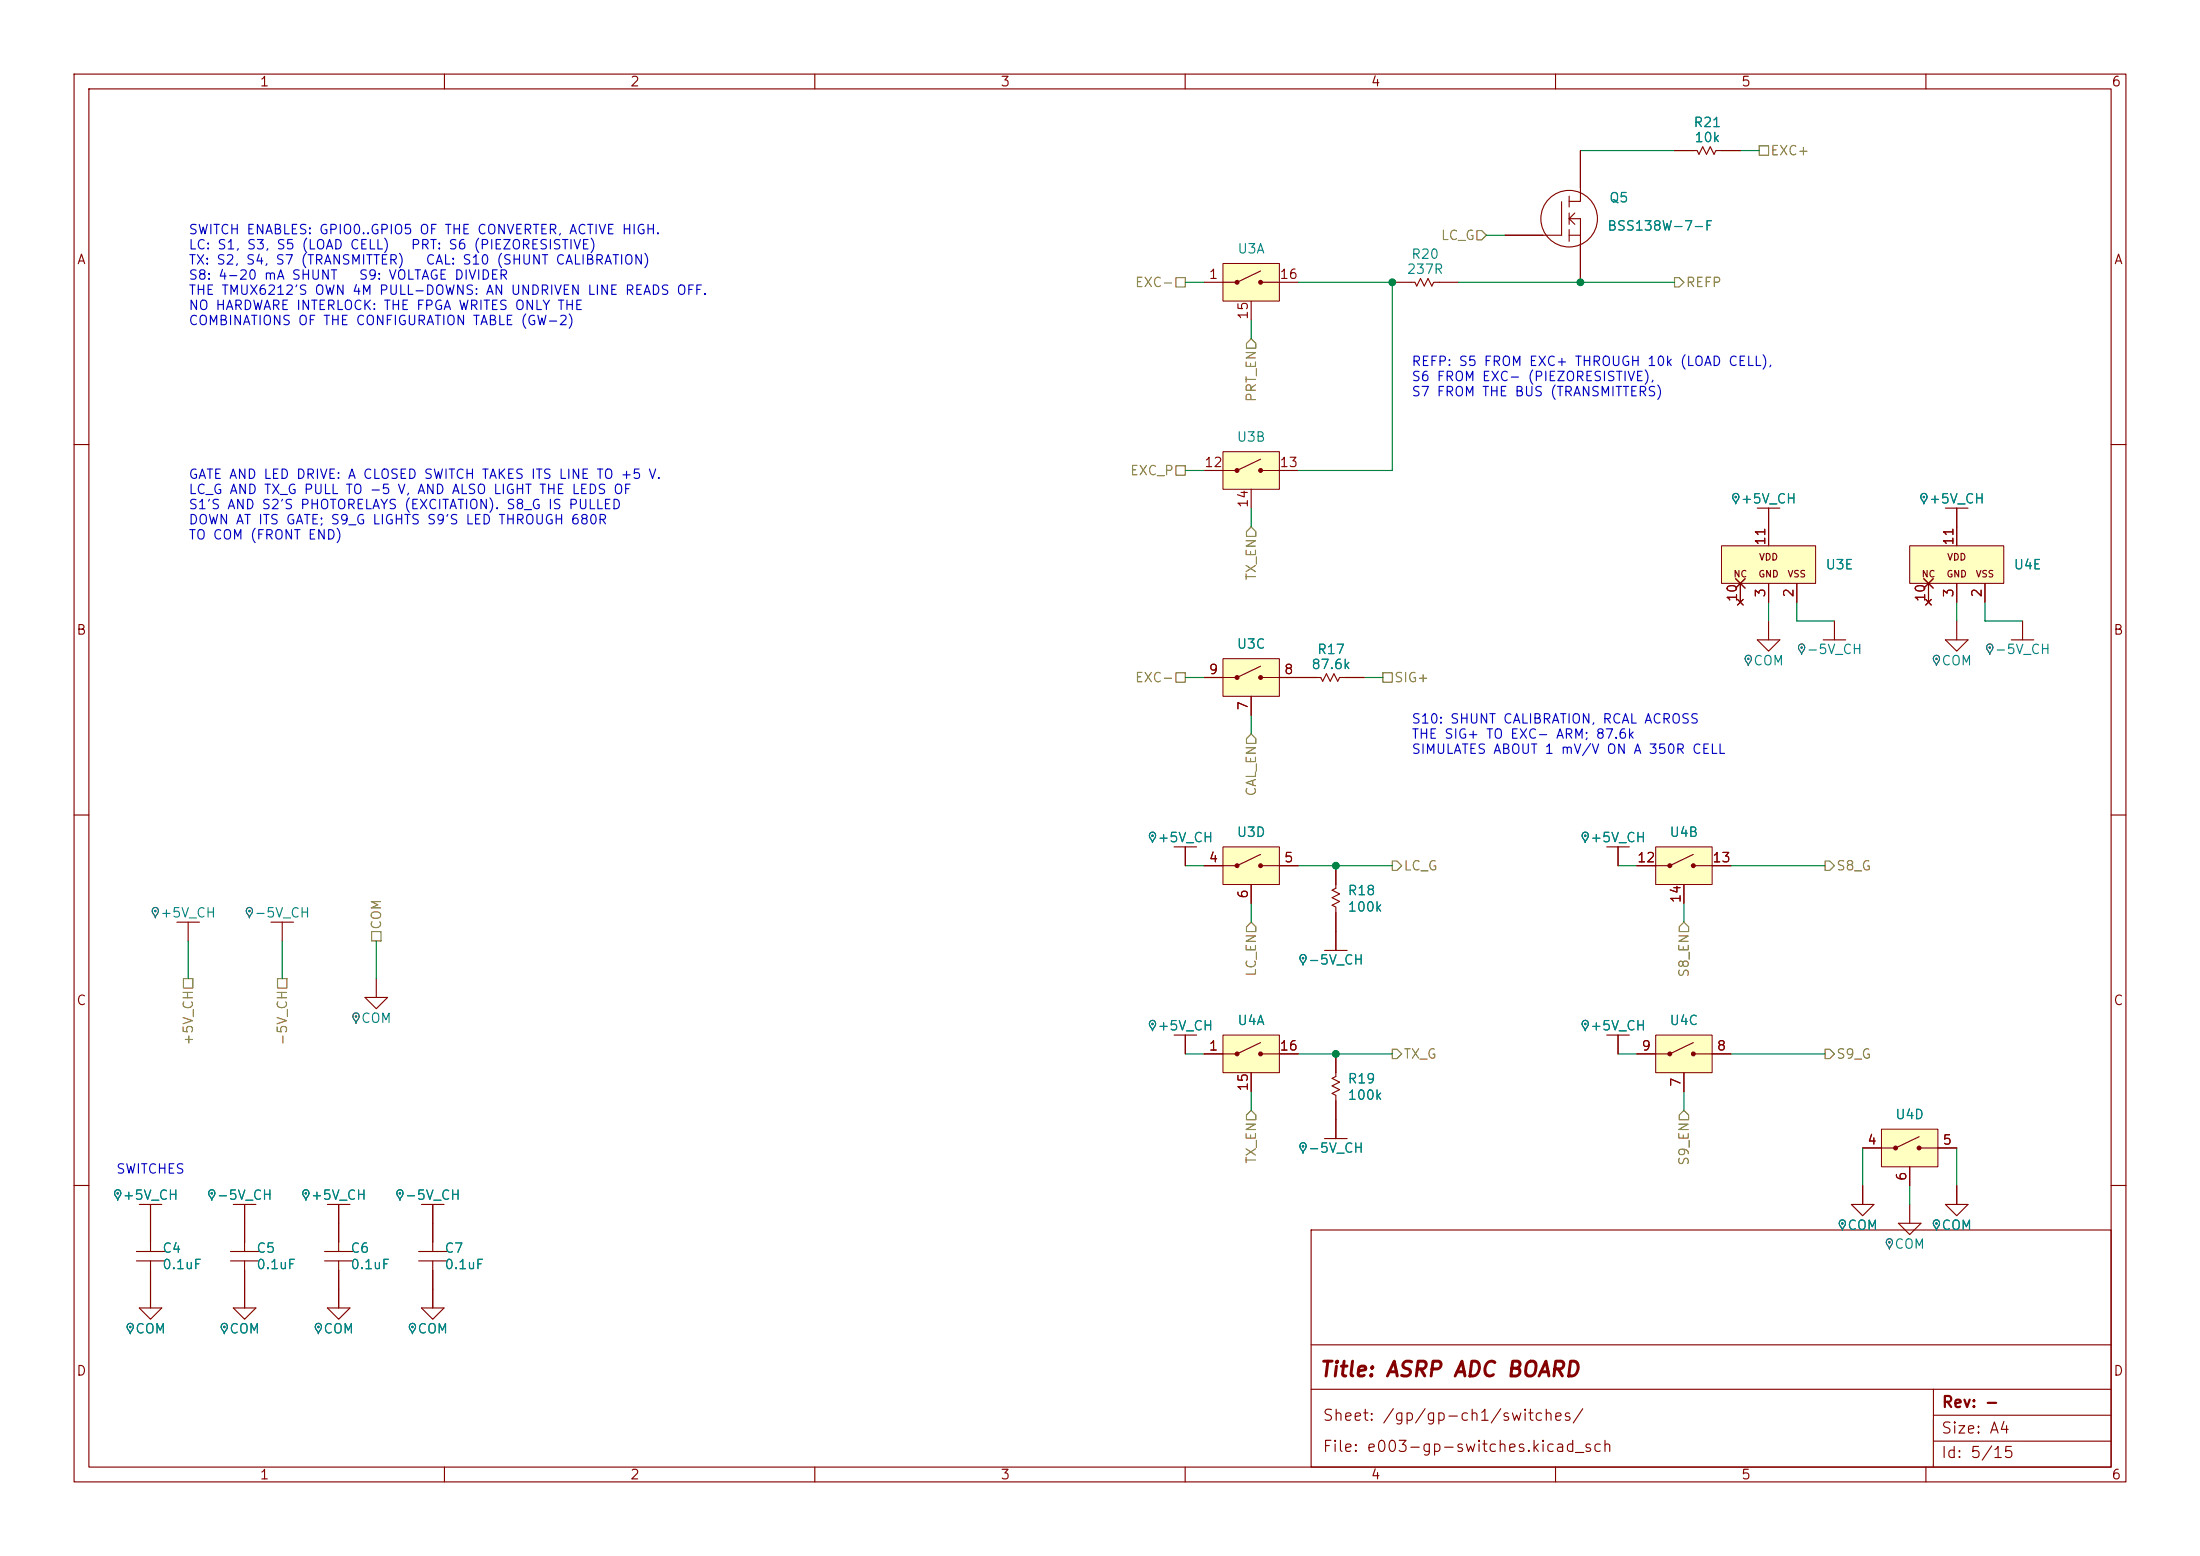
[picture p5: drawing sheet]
<svg xmlns="http://www.w3.org/2000/svg" width="297mm" height="210mm" viewBox="0 0 297 210" stroke-linecap="round" stroke-linejoin="round" font-family="sans-serif">
<g fill="none" stroke="#840000" stroke-width=".15">
<path d="M10 10h277v190h-277zM12 12h273v186h-273zM60 10v2M110 10v2M160 10v2M210 10v2M260 10v2M210.8 27.2v4.6h-7.6M211.8 31.8h1.6M211.8 26.5v1.4M211.8 28.8v1.5M211.8 31v1.6"/>
<path d="M211.8 29.5l.8 .8M211.8 29.5h1.6v8.6M212.6 28.8l-.8 .7M213.4 25.5v1.7h-1.6M213.4 20.3v5.1M10 60h2M285 60h2M175.3 91.4h3l.3 .5 .5-1 .5 1 .5-1 .5 1 .2-.5M180.9 91.4h3.2M10 110h2M285 110h2M10 160h2"/>
<path d="M56.9 176.5h3l-1.5 1.6zM58.4 174v2.5M177 166h108v32h-108zM262.6 162.6h3.1l-1.5 1.5zM264.2 160v2.6M285 160h2M60 198v2M110 198v2M160 198v2M177 187.5h108M177 181.5h108M210 198v2"/>
<path d="M260 198v2M261 194.5h24M261 191h24M261 187.5v10.5"/>
<circle cx="211.8" cy="29.5" r="3.8"/>
</g>
<path d="M55.4 178.7a.49 .49 0 0 1 .7 .2 .49 .49 0 0 1-.2 .7l-.2 .4-.2-.4a.64 .64 0 0 1-.1-.9zM261.1 164.8a.49 .49 0 0 1 .7 .1 .49 .49 0 0 1-.2 .7l-.2 .4-.1-.3a.64 .64 0 0 1-.2-.9z" fill="none" stroke="#840000" stroke-width=".14"/>
<g fill="#840000" stroke="#840000" stroke-width=".14">
<circle cx="55.7" cy="179.1" r=".09"/>
<circle cx="261.4" cy="165.1" r=".09"/>
</g>
<path d="M55.4 178.7a.49 .49 0 0 1 .7 .2 .49 .49 0 0 1-.2 .7l-.2 .4-.2-.4a.64 .64 0 0 1-.1-.9zM261.1 164.8a.49 .49 0 0 1 .7 .1 .49 .49 0 0 1-.2 .7l-.2 .4-.1-.3a.64 .64 0 0 1-.2-.9z" fill="none" stroke="#008484" stroke-width=".14"/>
<g fill="#008484" stroke="#008484" stroke-width=".14">
<circle cx="55.7" cy="179.1" r=".09"/>
<circle cx="261.4" cy="165.1" r=".09"/>
</g>
<path d="M165.1 88.9h7.6v5.1h-7.6z" fill="#ffffc2"/>
<path d="M165.1 88.9h7.6v5.1h-7.6z" fill="none" stroke="#800000" stroke-width=".14"/>
<path d="M168.9 94v2.5M170.2 89.9l-3.2 1.5h-4.4M170.2 91.4h5.1M249.9 162.6h3.1l-1.5 1.5zM251.5 160v2.6" fill="none" stroke="#840000" stroke-width=".15"/>
<g fill="#840000" stroke="#840000" stroke-width=".15">
<circle cx="167" cy="91.4" r=".25"/>
<circle cx="170.2" cy="91.4" r=".25"/>
</g>
<path d="M248.4 164.8a.49 .49 0 0 1 .7 .1 .49 .49 0 0 1-.2 .7l-.2 .4-.1-.3a.64 .64 0 0 1-.2-.9z" fill="none" stroke="#840000" stroke-width=".14"/>
<circle cx="248.7" cy="165.1" r=".09" fill="#840000" stroke="#840000" stroke-width=".14"/>
<path d="M248.4 164.8a.49 .49 0 0 1 .7 .1 .49 .49 0 0 1-.2 .7l-.2 .4-.1-.3a.64 .64 0 0 1-.2-.9z" fill="none" stroke="#008484" stroke-width=".14"/>
<circle cx="248.7" cy="165.1" r=".09" fill="#008484" stroke="#008484" stroke-width=".14"/>
<path d="M254 152.4h7.6v5.1h-7.6z" fill="#ffffc2"/>
<path d="M254 152.4h7.6v5.1h-7.6z" fill="none" stroke="#800000" stroke-width=".14"/>
<path d="M257.8 157.5v2.5M259.1 153.4l-3.2 1.5h-4.4M259.1 154.9h5.1" fill="none" stroke="#840000" stroke-width=".15"/>
<g fill="#840000" stroke="#840000" stroke-width=".15">
<circle cx="255.9" cy="154.9" r=".25"/>
<circle cx="259.1" cy="154.9" r=".25"/>
</g>
<path d="M223.5 114.3h7.6v5.1h-7.6z" fill="#ffffc2"/>
<path d="M223.5 114.3h7.6v5.1h-7.6z" fill="none" stroke="#800000" stroke-width=".14"/>
<g fill="none" stroke="#840000" stroke-width=".15">
<path d="M180.3 116.8v3.1l-.5 .2M216.9 114.3h3.1M218.4 114.3v2.5M227.3 119.4v2.5M228.6 115.3l-3.2 1.5h-4.4M228.6 116.8h5.1M178.8 128.3h3.1M179.8 122.2l.5 .2M179.8 120.1l1 .5-1 .6 1 .5-1 .5M180.3 122.5v5.8M43.8 168.9h3.8M43.8 170.2h3.8"/>
<path d="M44.2 176.5h3l-1.5 1.6zM45.7 165.1v3.8M45.7 170.2v6.3M56.5 168.9h3.8M56.5 170.2h3.8M56.9 162.6h3M58.4 162.6v6.3M58.4 170.2v3.8"/>
</g>
<g fill="#840000" stroke="#840000" stroke-width=".15">
<circle cx="225.4" cy="116.8" r=".25"/>
<circle cx="228.6" cy="116.8" r=".25"/>
</g>
<path d="M213.7 112.4a.49 .49 0 0 1 .7 .2 .49 .49 0 0 1-.2 .7l-.2 .4-.1-.3a.64 .64 0 0 1-.2-1zM175.6 128.9a.49 .49 0 0 1 .7 .2 .49 .49 0 0 1-.2 .7l-.2 .4-.1-.3a.64 .64 0 0 1-.2-1zM42.7 178.7a.49 .49 0 0 1 .7 .2 .49 .49 0 0 1-.2 .7l-.2 .4-.2-.4a.64 .64 0 0 1-.1-.9zM53.7 160.7a.49 .49 0 0 1 .7 .1 .49 .49 0 0 1-.2 .7l-.2 .5-.2-.4a.64 .64 0 0 1-.1-.9z" fill="none" stroke="#840000" stroke-width=".14"/>
<g fill="#840000" stroke="#840000" stroke-width=".14">
<circle cx="214" cy="112.8" r=".09"/>
<circle cx="54" cy="161.1" r=".09"/>
<circle cx="43" cy="179.1" r=".09"/>
<circle cx="175.9" cy="129.3" r=".09"/>
</g>
<path d="M213.7 112.4a.49 .49 0 0 1 .7 .2 .49 .49 0 0 1-.2 .7l-.2 .4-.1-.3a.64 .64 0 0 1-.2-1zM175.6 128.9a.49 .49 0 0 1 .7 .2 .49 .49 0 0 1-.2 .7l-.2 .4-.1-.3a.64 .64 0 0 1-.2-1zM42.7 178.7a.49 .49 0 0 1 .7 .2 .49 .49 0 0 1-.2 .7l-.2 .4-.2-.4a.64 .64 0 0 1-.1-.9zM53.7 160.7a.49 .49 0 0 1 .7 .1 .49 .49 0 0 1-.2 .7l-.2 .5-.2-.4a.64 .64 0 0 1-.1-.9z" fill="none" stroke="#008484" stroke-width=".14"/>
<g fill="#008484" stroke="#008484" stroke-width=".14">
<circle cx="214" cy="112.8" r=".09"/>
<circle cx="54" cy="161.1" r=".09"/>
<circle cx="43" cy="179.1" r=".09"/>
<circle cx="175.9" cy="129.3" r=".09"/>
</g>
<path d="M165.1 114.3h7.6v5.1h-7.6z" fill="#ffffc2"/>
<path d="M165.1 114.3h7.6v5.1h-7.6z" fill="none" stroke="#800000" stroke-width=".14"/>
<g fill="none" stroke="#840000" stroke-width=".15">
<path d="M168.9 119.4v2.5M170.2 115.3l-3.2 1.5h-4.4M170.2 116.8h5.1M23.9 124.5h3M25.4 124.5v2.5M36.6 124.5h3M38.1 124.5v2.5M178.8 153.7h3.1M179.8 147.6l.5 .2M179.8 145.5l1 .5-1 .6M179.8 146.6l1 .5M180.3 142.2v3.1l-.5 .2"/>
<path d="M180.3 147.9v5.8M180.8 147.1l-1 .5M44.2 162.6h3M45.7 162.6v2.5M256.3 165.1h3l-1.5 1.5zM257.8 162.6v2.5"/>
</g>
<g fill="#840000" stroke="#840000" stroke-width=".15">
<circle cx="167" cy="116.8" r=".25"/>
<circle cx="170.2" cy="116.8" r=".25"/>
</g>
<path d="M20.7 122.6a.49 .49 0 0 1 .7 .1 .49 .49 0 0 1-.2 .7l-.2 .5-.2-.4a.64 .64 0 0 1-.1-.9zM33.4 122.6a.49 .49 0 0 1 .7 .1 .49 .49 0 0 1-.2 .7l-.2 .5-.2-.4a.64 .64 0 0 1-.1-.9zM175.6 154.3a.49 .49 0 0 1 .7 .2 .49 .49 0 0 1-.2 .7l-.2 .4-.1-.3a.64 .64 0 0 1-.2-1zM41 160.7a.49 .49 0 0 1 .7 .1 .49 .49 0 0 1-.2 .7l-.2 .5-.2-.4a.64 .64 0 0 1-.1-.9zM254.8 167.3a.49 .49 0 0 1 .7 .2 .49 .49 0 0 1-.2 .6l-.2 .5-.2-.4a.64 .64 0 0 1-.1-.9z" fill="none" stroke="#840000" stroke-width=".14"/>
<g fill="#840000" stroke="#840000" stroke-width=".14">
<circle cx="175.9" cy="154.7" r=".09"/>
<circle cx="41.3" cy="161.1" r=".09"/>
<circle cx="21" cy="123" r=".09"/>
<circle cx="33.7" cy="123" r=".09"/>
<circle cx="255.1" cy="167.7" r=".09"/>
</g>
<path d="M20.7 122.6a.49 .49 0 0 1 .7 .1 .49 .49 0 0 1-.2 .7l-.2 .5-.2-.4a.64 .64 0 0 1-.1-.9zM33.4 122.6a.49 .49 0 0 1 .7 .1 .49 .49 0 0 1-.2 .7l-.2 .5-.2-.4a.64 .64 0 0 1-.1-.9zM175.6 154.3a.49 .49 0 0 1 .7 .2 .49 .49 0 0 1-.2 .7l-.2 .4-.1-.3a.64 .64 0 0 1-.2-1zM41 160.7a.49 .49 0 0 1 .7 .1 .49 .49 0 0 1-.2 .7l-.2 .5-.2-.4a.64 .64 0 0 1-.1-.9zM254.8 167.3a.49 .49 0 0 1 .7 .2 .49 .49 0 0 1-.2 .6l-.2 .5-.2-.4a.64 .64 0 0 1-.1-.9z" fill="none" stroke="#008484" stroke-width=".14"/>
<g fill="#008484" stroke="#008484" stroke-width=".14">
<circle cx="175.9" cy="154.7" r=".09"/>
<circle cx="41.3" cy="161.1" r=".09"/>
<circle cx="21" cy="123" r=".09"/>
<circle cx="33.7" cy="123" r=".09"/>
<circle cx="255.1" cy="167.7" r=".09"/>
</g>
<path d="M257.8 73.7h12.7v5h-12.7z" fill="#ffffc2"/>
<path d="M257.8 73.7h12.7v5h-12.7z" fill="none" stroke="#800000" stroke-width=".14"/>
<g fill="none" stroke="#840000" stroke-width=".15">
<path d="M259.7 78.1l1.3 1.3M260.3 78.7v2.6M261 78.1l-1.3 1.3M264.2 71.1v2.6M264.2 78.7v2.6M268 78.7v2.6M260 80.9l.7 .8M260.7 80.9l-.7 .8M262.6 86.4h3.1l-1.5 1.5zM264.2 83.8v2.6M271.5 86.4h3.1M273 83.8v2.6"/>
<path d="M158.5 114.3h3M160 114.3v2.5"/>
</g>
<path d="M261.1 88.6a.49 .49 0 0 1 .7 .1 .49 .49 0 0 1-.2 .7l-.2 .4-.1-.3a.64 .64 0 0 1-.2-.9zM268.3 87a.49 .49 0 0 1 .7 .2 .49 .49 0 0 1-.2 .7l-.2 .4-.1-.3a.64 .64 0 0 1-.2-1zM155.3 112.4a.49 .49 0 0 1 .7 .2 .49 .49 0 0 1-.2 .7l-.2 .4-.2-.3a.64 .64 0 0 1-.1-1z" fill="none" stroke="#840000" stroke-width=".14"/>
<g fill="#840000" stroke="#840000" stroke-width=".14">
<circle cx="268.6" cy="87.4" r=".09"/>
<circle cx="261.4" cy="88.9" r=".09"/>
<circle cx="155.6" cy="112.8" r=".09"/>
</g>
<path d="M261.1 88.6a.49 .49 0 0 1 .7 .1 .49 .49 0 0 1-.2 .7l-.2 .4-.1-.3a.64 .64 0 0 1-.2-.9zM268.3 87a.49 .49 0 0 1 .7 .2 .49 .49 0 0 1-.2 .7l-.2 .4-.1-.3a.64 .64 0 0 1-.2-1zM155.3 112.4a.49 .49 0 0 1 .7 .2 .49 .49 0 0 1-.2 .7l-.2 .4-.2-.3a.64 .64 0 0 1-.1-1z" fill="none" stroke="#008484" stroke-width=".14"/>
<g fill="#008484" stroke="#008484" stroke-width=".14">
<circle cx="268.6" cy="87.4" r=".09"/>
<circle cx="261.4" cy="88.9" r=".09"/>
<circle cx="155.6" cy="112.8" r=".09"/>
</g>
<path d="M223.5 139.7h7.6v5.1h-7.6z" fill="#ffffc2"/>
<path d="M223.5 139.7h7.6v5.1h-7.6z" fill="none" stroke="#800000" stroke-width=".14"/>
<path d="M262.6 68.6h3.1M264.2 68.6v2.5M216.9 139.7h3.1M218.4 139.7v2.5M227.3 144.8v2.5M228.6 140.7l-3.2 1.5h-4.4M228.6 142.2h5.1" fill="none" stroke="#840000" stroke-width=".15"/>
<g fill="#840000" stroke="#840000" stroke-width=".15">
<circle cx="225.4" cy="142.2" r=".25"/>
<circle cx="228.6" cy="142.2" r=".25"/>
</g>
<path d="M259.4 66.7a.49 .49 0 0 1 .7 .2 .49 .49 0 0 1-.2 .7l-.2 .4-.1-.4a.64 .64 0 0 1-.2-.9zM213.7 137.8a.49 .49 0 0 1 .7 .2 .49 .49 0 0 1-.2 .7l-.2 .4-.1-.3a.64 .64 0 0 1-.2-1z" fill="none" stroke="#840000" stroke-width=".14"/>
<g fill="#840000" stroke="#840000" stroke-width=".14">
<circle cx="214" cy="138.2" r=".09"/>
<circle cx="259.7" cy="67.1" r=".09"/>
</g>
<path d="M259.4 66.7a.49 .49 0 0 1 .7 .2 .49 .49 0 0 1-.2 .7l-.2 .4-.1-.4a.64 .64 0 0 1-.2-.9zM213.7 137.8a.49 .49 0 0 1 .7 .2 .49 .49 0 0 1-.2 .7l-.2 .4-.1-.3a.64 .64 0 0 1-.2-1z" fill="none" stroke="#008484" stroke-width=".14"/>
<g fill="#008484" stroke="#008484" stroke-width=".14">
<circle cx="214" cy="138.2" r=".09"/>
<circle cx="259.7" cy="67.1" r=".09"/>
</g>
<path d="M165.1 61h7.6v5h-7.6z" fill="#ffffc2"/>
<path d="M165.1 61h7.6v5h-7.6z" fill="none" stroke="#800000" stroke-width=".14"/>
<path d="M168.9 66v2.6M170.2 62l-3.2 1.5h-4.4M170.2 63.5h5.1M49.3 134.6h3l-1.5 1.5zM50.8 132.1v2.5" fill="none" stroke="#840000" stroke-width=".15"/>
<g fill="#840000" stroke="#840000" stroke-width=".15">
<circle cx="167" cy="63.5" r=".25"/>
<circle cx="170.2" cy="63.5" r=".25"/>
</g>
<path d="M47.8 136.8a.49 .49 0 0 1 .7 .2 .49 .49 0 0 1-.2 .7l-.2 .4-.2-.4a.64 .64 0 0 1-.1-.9z" fill="none" stroke="#840000" stroke-width=".14"/>
<circle cx="48.1" cy="137.2" r=".09" fill="#840000" stroke="#840000" stroke-width=".14"/>
<path d="M47.8 136.8a.49 .49 0 0 1 .7 .2 .49 .49 0 0 1-.2 .7l-.2 .4-.2-.4a.64 .64 0 0 1-.1-.9z" fill="none" stroke="#008484" stroke-width=".14"/>
<circle cx="48.1" cy="137.2" r=".09" fill="#008484" stroke="#008484" stroke-width=".14"/>
<path d="M165.1 35.6h7.6v5h-7.6z" fill="#ffffc2"/>
<path d="M165.1 35.6h7.6v5h-7.6z" fill="none" stroke="#800000" stroke-width=".14"/>
<path d="M170.2 36.6l-3.2 1.5h-4.4M170.2 38.1h5.1M188 38.1h3l.3 .5 .5-1 .5 1 .5-1 .5 1 .2-.5M193.6 38.1h3.2M168.9 40.6v2.6M18.8 162.6h3M20.3 162.6v2.5M31.1 168.9h3.8M31.1 170.2h3.8M33 165.1v3.8M33 170.2v3.8" fill="none" stroke="#840000" stroke-width=".15"/>
<g fill="#840000" stroke="#840000" stroke-width=".15">
<circle cx="167" cy="38.1" r=".25"/>
<circle cx="170.2" cy="38.1" r=".25"/>
</g>
<path d="M15.6 160.7a.49 .49 0 0 1 .7 .1 .49 .49 0 0 1-.2 .7l-.2 .5-.2-.4a.64 .64 0 0 1-.1-.9z" fill="none" stroke="#840000" stroke-width=".14"/>
<circle cx="15.9" cy="161.1" r=".09" fill="#840000" stroke="#840000" stroke-width=".14"/>
<path d="M15.6 160.7a.49 .49 0 0 1 .7 .1 .49 .49 0 0 1-.2 .7l-.2 .5-.2-.4a.64 .64 0 0 1-.1-.9z" fill="none" stroke="#008484" stroke-width=".14"/>
<circle cx="15.9" cy="161.1" r=".09" fill="#008484" stroke="#008484" stroke-width=".14"/>
<path d="M165.1 139.7h7.6v5.1h-7.6z" fill="#ffffc2"/>
<path d="M165.1 139.7h7.6v5.1h-7.6z" fill="none" stroke="#800000" stroke-width=".14"/>
<path d="M246.1 86.4h3.1M247.6 83.8v2.6M158.5 139.7h3M160 139.7v2.5M168.9 144.8v2.5M170.2 140.7l-3.2 1.5h-4.4M170.2 142.2h5.1M31.5 176.5h3l-1.5 1.6zM33 174v2.5" fill="none" stroke="#840000" stroke-width=".15"/>
<g fill="#840000" stroke="#840000" stroke-width=".15">
<circle cx="167" cy="142.2" r=".25"/>
<circle cx="170.2" cy="142.2" r=".25"/>
</g>
<path d="M242.9 87a.49 .49 0 0 1 .7 .2 .49 .49 0 0 1-.2 .7l-.2 .4-.1-.3a.64 .64 0 0 1-.2-1zM155.3 137.8a.49 .49 0 0 1 .7 .2 .49 .49 0 0 1-.2 .7l-.2 .4-.2-.3a.64 .64 0 0 1-.1-1zM30 178.7a.49 .49 0 0 1 .7 .2 .49 .49 0 0 1-.2 .7l-.2 .4-.2-.4a.64 .64 0 0 1-.1-.9z" fill="none" stroke="#840000" stroke-width=".14"/>
<g fill="#840000" stroke="#840000" stroke-width=".14">
<circle cx="155.6" cy="138.2" r=".09"/>
<circle cx="30.3" cy="179.1" r=".09"/>
<circle cx="243.2" cy="87.4" r=".09"/>
</g>
<path d="M242.9 87a.49 .49 0 0 1 .7 .2 .49 .49 0 0 1-.2 .7l-.2 .4-.1-.3a.64 .64 0 0 1-.2-1zM155.3 137.8a.49 .49 0 0 1 .7 .2 .49 .49 0 0 1-.2 .7l-.2 .4-.2-.3a.64 .64 0 0 1-.1-1zM30 178.7a.49 .49 0 0 1 .7 .2 .49 .49 0 0 1-.2 .7l-.2 .4-.2-.4a.64 .64 0 0 1-.1-.9z" fill="none" stroke="#008484" stroke-width=".14"/>
<g fill="#008484" stroke="#008484" stroke-width=".14">
<circle cx="155.6" cy="138.2" r=".09"/>
<circle cx="30.3" cy="179.1" r=".09"/>
<circle cx="243.2" cy="87.4" r=".09"/>
</g>
<path d="M232.4 73.7h12.7v5h-12.7z" fill="#ffffc2"/>
<path d="M232.4 73.7h12.7v5h-12.7z" fill="none" stroke="#800000" stroke-width=".14"/>
<g fill="none" stroke="#840000" stroke-width=".15">
<path d="M203.2 31.8h5.1M213.4 20.3v5.1M213.4 33v5.1M226.1 20.3h3l.3 .5 .5-1 .5 1 .5-1 .5 1 .2-.5M231.7 20.3h3.2M234.3 78.1l1.3 1.3M234.9 78.7v2.6M235.6 78.1l-1.3 1.3M237.2 68.6h3.1M238.8 68.6v5.1M238.8 78.7v2.6M242.6 78.7v2.6"/>
<path d="M259.7 78.1l1.3 1.3M260.3 78.7v2.6M261 78.1l-1.3 1.3M264.2 68.6v5.1M264.2 78.7v2.6M268 78.7v2.6M162.6 91.4h2.5M168.9 94v2.5M172.7 91.4h5.1M181.6 91.4h2.5M234.6 80.9l.7 .8M235.3 80.9l-.7 .8"/>
<path d="M237.2 86.4h3.1l-1.5 1.5zM238.8 83.8v2.6M260 80.9l.7 .8M260.7 80.9l-.7 .8M160 114.3v2.5M162.6 116.8h2.5M168.9 119.4v2.5M172.7 116.8h2.6M180.3 116.8v2.6M218.4 114.3v2.5M221 116.8h2.5M227.3 119.4v2.5"/>
<path d="M231.1 116.8h2.6M160 139.7v2.5M180.3 123.2v5.1M218.4 139.7v2.5M162.6 142.2h2.5M168.9 144.8v2.5M172.7 142.2h2.6M180.3 142.2v2.6M180.3 148.6v5.1M221 142.2h2.5M227.3 144.8v2.5M231.1 142.2h2.6"/>
<path d="M251.5 154.9h2.5M257.8 157.5v2.5M261.6 154.9h2.6M18.4 168.9h3.8M18.4 170.2h3.8M18.8 176.5h3l-1.5 1.6zM20.3 162.6v6.3M20.3 170.2v6.3M31.5 162.6h3M33 162.6v5M33 171.5v5M45.7 162.6v5"/>
<path d="M45.7 171.5v5M58.4 162.6v5M58.4 171.5v5M251.5 160v2.6M264.2 160v2.6"/>
</g>
<path d="M234 66.7a.49 .49 0 0 1 .7 .2 .49 .49 0 0 1-.2 .7l-.2 .4-.1-.4a.64 .64 0 0 1-.2-.9zM235.7 88.6a.49 .49 0 0 1 .7 .1 .49 .49 0 0 1-.2 .7l-.2 .4-.1-.3a.64 .64 0 0 1-.2-.9zM17.3 178.7a.49 .49 0 0 1 .7 .2 .49 .49 0 0 1-.2 .7l-.2 .4-.2-.4a.64 .64 0 0 1-.1-.9zM28.3 160.7a.49 .49 0 0 1 .7 .1 .49 .49 0 0 1-.2 .7l-.2 .5-.2-.4a.64 .64 0 0 1-.1-.9z" fill="none" stroke="#840000" stroke-width=".14"/>
<g fill="#840000" stroke="#840000" stroke-width=".14">
<circle cx="236" cy="88.9" r=".09"/>
<circle cx="234.3" cy="67.1" r=".09"/>
<circle cx="17.6" cy="179.1" r=".09"/>
<circle cx="28.6" cy="161.1" r=".09"/>
</g>
<g fill="none" stroke="#008484" stroke-width=".14">
<path d="M234 66.7a.49 .49 0 0 1 .7 .2 .49 .49 0 0 1-.2 .7l-.2 .4-.1-.4a.64 .64 0 0 1-.2-.9zM259.4 66.7a.49 .49 0 0 1 .7 .2 .49 .49 0 0 1-.2 .7l-.2 .4-.1-.4a.64 .64 0 0 1-.2-.9zM235.7 88.6a.49 .49 0 0 1 .7 .1 .49 .49 0 0 1-.2 .7l-.2 .4-.1-.3a.64 .64 0 0 1-.2-.9zM155.3 112.4a.49 .49 0 0 1 .7 .2 .49 .49 0 0 1-.2 .7l-.2 .4-.2-.3a.64 .64 0 0 1-.1-1zM213.7 112.4a.49 .49 0 0 1 .7 .2 .49 .49 0 0 1-.2 .7l-.2 .4-.1-.3a.64 .64 0 0 1-.2-1zM155.3 137.8a.49 .49 0 0 1 .7 .2 .49 .49 0 0 1-.2 .7l-.2 .4-.2-.3a.64 .64 0 0 1-.1-1zM175.6 128.9a.49 .49 0 0 1 .7 .2 .49 .49 0 0 1-.2 .7l-.2 .4-.1-.3a.64 .64 0 0 1-.2-1zM213.7 137.8a.49 .49 0 0 1 .7 .2 .49 .49 0 0 1-.2 .7l-.2 .4-.1-.3a.64 .64 0 0 1-.2-1zM175.6 154.3a.49 .49 0 0 1 .7 .2 .49 .49 0 0 1-.2 .7l-.2 .4-.1-.3a.64 .64 0 0 1-.2-1zM15.6 160.7a.49 .49 0 0 1 .7 .1 .49 .49 0 0 1-.2 .7l-.2 .5-.2-.4a.64 .64 0 0 1-.1-.9zM17.3 178.7a.49 .49 0 0 1 .7 .2 .49 .49 0 0 1-.2 .7l-.2 .4-.2-.4a.64 .64 0 0 1-.1-.9zM28.3 160.7a.49 .49 0 0 1 .7 .1 .49 .49 0 0 1-.2 .7l-.2 .5-.2-.4a.64 .64 0 0 1-.1-.9z"/>
<path d="M30 178.7a.49 .49 0 0 1 .7 .2 .49 .49 0 0 1-.2 .7l-.2 .4-.2-.4a.64 .64 0 0 1-.1-.9zM41 160.7a.49 .49 0 0 1 .7 .1 .49 .49 0 0 1-.2 .7l-.2 .5-.2-.4a.64 .64 0 0 1-.1-.9zM42.7 178.7a.49 .49 0 0 1 .7 .2 .49 .49 0 0 1-.2 .7l-.2 .4-.2-.4a.64 .64 0 0 1-.1-.9zM53.7 160.7a.49 .49 0 0 1 .7 .1 .49 .49 0 0 1-.2 .7l-.2 .5-.2-.4a.64 .64 0 0 1-.1-.9zM55.4 178.7a.49 .49 0 0 1 .7 .2 .49 .49 0 0 1-.2 .7l-.2 .4-.2-.4a.64 .64 0 0 1-.1-.9zM248.4 164.8a.49 .49 0 0 1 .7 .1 .49 .49 0 0 1-.2 .7l-.2 .4-.1-.3a.64 .64 0 0 1-.2-.9zM261.1 164.8a.49 .49 0 0 1 .7 .1 .49 .49 0 0 1-.2 .7l-.2 .4-.1-.3a.64 .64 0 0 1-.2-.9z"/>
</g>
<g fill="#008484" stroke="#008484" stroke-width=".14">
<circle cx="236" cy="88.9" r=".09"/>
<circle cx="234.3" cy="67.1" r=".09"/>
<circle cx="17.6" cy="179.1" r=".09"/>
<circle cx="28.6" cy="161.1" r=".09"/>
<circle cx="175.9" cy="129.3" r=".09"/>
<circle cx="155.6" cy="112.8" r=".09"/>
<circle cx="259.7" cy="67.1" r=".09"/>
<circle cx="41.3" cy="161.1" r=".09"/>
<circle cx="43" cy="179.1" r=".09"/>
<circle cx="54" cy="161.1" r=".09"/>
<circle cx="55.7" cy="179.1" r=".09"/>
<circle cx="15.9" cy="161.1" r=".09"/>
<circle cx="30.3" cy="179.1" r=".09"/>
<circle cx="155.6" cy="138.2" r=".09"/>
<circle cx="214" cy="138.2" r=".09"/>
<circle cx="175.9" cy="154.7" r=".09"/>
<circle cx="214" cy="112.8" r=".09"/>
<circle cx="248.7" cy="165.1" r=".09"/>
<circle cx="261.4" cy="165.1" r=".09"/>
</g>
<g fill="none" stroke="#848400" stroke-width=".15">
<path d="M237.5 19.7h1.3v1.3h-1.3zM158.7 37.5h1.3v1.2h-1.3zM199.4 31.1h.6l.7 .7-.7 .6h-.6zM226.1 37.5h.6l.6 .6-.6 .6h-.6zM168.9 45.7l.6 .7v.6h-1.2v-.6zM158.7 62.9h1.3v1.2h-1.3zM168.9 71.1l.6 .7v.6h-1.2v-.6zM158.7 90.8h1.3v1.3h-1.3zM168.9 99.1l.6 .6v.6h-1.2v-.6zM186.7 90.8h1.3v1.3h-1.3zM188 116.2h.6l.6 .6-.6 .7h-.6zM246.4 116.2h.6l.6 .6-.6 .7h-.6z"/>
<path d="M24.8 132.1h1.2v1.3h-1.2zM37.5 132.1h1.2v1.3h-1.2zM50.2 125.7h1.2v1.3h-1.2zM168.9 124.5l.6 .6v.6h-1.2v-.6zM227.3 124.5l.7 .6v.6h-1.3v-.6zM168.9 149.9l.6 .6v.6h-1.2v-.6zM188 141.6h.6l.6 .6-.6 .7h-.6zM227.3 149.9l.7 .6v.6h-1.3v-.6zM246.4 141.6h.6l.6 .6-.6 .7h-.6z"/>
</g>
<g fill="none" stroke="#008400" stroke-width=".15">
<path d="M160 38.1h2.6M175.3 38.1h12.7v25.4h-12.7M196.8 38.1h29.3M200.7 31.8h2.5M213.4 20.3h12.7M234.9 20.3h2.6M168.9 43.2v2.5M160 63.5h2.6M168.9 68.6v2.5M160 91.4h2.6M168.9 96.5v2.6M184.1 91.4h2.6"/>
<path d="M238.8 81.3v2.5M242.6 81.3v2.5h5M264.2 81.3v2.5M268 81.3v2.5h5M160 116.8h2.6M175.3 116.8h12.7M218.4 116.8h2.6M233.7 116.8h12.7M25.4 127v5.1M38.1 127v5.1M50.8 127v5.1M168.9 121.9v2.6"/>
<path d="M227.3 121.9v2.6M160 142.2h2.6M168.9 147.3v2.6M175.3 142.2h12.7M218.4 142.2h2.6M227.3 147.3v2.6M233.7 142.2h12.7M251.5 154.9v5.1M264.2 154.9v5.1M257.8 160v2.6"/>
</g>
<g fill="#008400" stroke="#008400" stroke-width=".14">
<circle cx="188" cy="38.1" r=".46"/>
<circle cx="213.4" cy="38.1" r=".46"/>
<circle cx="180.3" cy="142.2" r=".46"/>
<circle cx="180.3" cy="116.8" r=".46"/>
</g>
<text font-size="2" fill="#840000" x="178" y="186.3">Title: ASRP ADC BOARD</text>
<g font-size="1.5" fill="#840000">
<text x="262" y="190.4">Rev: -</text>
<text x="178.5" y="196.3">File: e003-gp-switches.kicad_sch</text>
<text x="178.5" y="192.1">Sheet: /gp/gp-ch1/switches/</text>
<text x="262" y="193.9">Size: A4</text>
<text x="262" y="197.2">Id: 5/15</text>
</g>
<g font-size="1.3" fill="#840000">
<text x="35" y="12">1</text>
<text x="85" y="12">2</text>
<text x="135" y="12">3</text>
<text x="185" y="12">4</text>
<text x="235" y="12">5</text>
<text x="285" y="12">6</text>
<text x="10.3" y="36">A</text>
<text x="285.3" y="36">A</text>
<text x="163.1" y="38">1</text>
<text x="172.7" y="38">16</text>
<text x="168.8" y="43.2" transform="rotate(-90 168.8 43.2)">15</text>
<text x="162.5" y="63.4">12</text>
<text x="172.7" y="63.4">13</text>
<text x="168.8" y="68.6" transform="rotate(-90 168.8 68.6)">14</text>
<text x="238.6" y="73.7" transform="rotate(-90 238.6 73.7)">11</text>
<text x="264" y="73.7" transform="rotate(-90 264 73.7)">11</text>
<text x="234.8" y="81.3" transform="rotate(-90 234.8 81.3)">10</text>
<text x="238.6" y="80.7" transform="rotate(-90 238.6 80.7)">3</text>
<text x="242.4" y="80.7" transform="rotate(-90 242.4 80.7)">2</text>
<text x="260.2" y="81.3" transform="rotate(-90 260.2 81.3)">10</text>
<text x="264" y="80.7" transform="rotate(-90 264 80.7)">3</text>
<text x="267.8" y="80.7" transform="rotate(-90 267.8 80.7)">2</text>
<text x="10.2" y="86">B</text>
<text x="285.2" y="86">B</text>
<text x="163.1" y="91.3">9</text>
<text x="168.8" y="96" transform="rotate(-90 168.8 96)">7</text>
<text x="173.3" y="91.3">8</text>
<text x="163.1" y="116.7">4</text>
<text x="173.3" y="116.7">5</text>
<text x="220.9" y="116.7">12</text>
<text x="231.1" y="116.7">13</text>
<text x="168.8" y="121.4" transform="rotate(-90 168.8 121.4)">6</text>
<text x="227.2" y="122" transform="rotate(-90 227.2 122)">14</text>
<text x="10.2" y="136">C</text>
<text x="285.2" y="136">C</text>
<text x="163.1" y="142.1">1</text>
<text x="172.7" y="142.1">16</text>
<text x="221.5" y="142.1">9</text>
<text x="231.7" y="142.1">8</text>
<text x="168.8" y="147.4" transform="rotate(-90 168.8 147.4)">15</text>
<text x="227.2" y="146.8" transform="rotate(-90 227.2 146.8)">7</text>
<text x="252" y="154.8">4</text>
<text x="262.2" y="154.8">5</text>
<text x="257.7" y="159.5" transform="rotate(-90 257.7 159.5)">6</text>
<text x="10.2" y="186">D</text>
<text x="285.2" y="186">D</text>
<text x="35" y="200">1</text>
<text x="85" y="200">2</text>
<text x="135" y="200">3</text>
<text x="185" y="200">4</text>
<text x="235" y="200">5</text>
<text x="285" y="200">6</text>
</g>
<g font-size="1.3" fill="#008484">
<text x="228.5" y="17.5">R21</text>
<text x="228.7" y="19.5">10k</text>
<text x="217.2" y="27.6">Q5</text>
<text x="167" y="34.5">U3A</text>
<text x="190.4" y="35.3">R20</text>
<text x="216.9" y="31.4">BSS138W-7-F</text>
<text x="189.8" y="37.3">237R</text>
<text x="166.9" y="59.9">U3B</text>
<text x="234.9" y="68.3">+5V_CH</text>
<text x="260.3" y="68.3">+5V_CH</text>
<text x="246.4" y="77.2">U3E</text>
<text x="271.8" y="77.2">U4E</text>
<text x="166.9" y="87.9">U3C</text>
<text x="177.7" y="88.6">R17</text>
<text x="243.8" y="88.6">-5V_CH</text>
<text x="269.2" y="88.6">-5V_CH</text>
<text x="176.9" y="90.6">87.6k</text>
<text x="236.6" y="90.1">COM</text>
<text x="262" y="90.1">COM</text>
<text x="156.2" y="114">+5V_CH</text>
<text x="166.9" y="113.3">U3D</text>
<text x="214.6" y="114">+5V_CH</text>
<text x="225.3" y="113.3">U4B</text>
<text x="21.6" y="124.2">+5V_CH</text>
<text x="34.3" y="124.2">-5V_CH</text>
<text x="181.8" y="121.1">R18</text>
<text x="181.8" y="123.4">100k</text>
<text x="176.5" y="130.5">-5V_CH</text>
<text x="48.6" y="138.4">COM</text>
<text x="156.2" y="139.4">+5V_CH</text>
<text x="167" y="138.7">U4A</text>
<text x="214.6" y="139.4">+5V_CH</text>
<text x="225.3" y="138.7">U4C</text>
<text x="181.8" y="146.5">R19</text>
<text x="181.8" y="148.8">100k</text>
<text x="176.5" y="155.9">-5V_CH</text>
<text x="255.8" y="151.4">U4D</text>
<text x="16.5" y="162.3">+5V_CH</text>
<text x="29.2" y="162.3">-5V_CH</text>
<text x="41.9" y="162.3">+5V_CH</text>
<text x="54.6" y="162.3">-5V_CH</text>
<text x="249.3" y="166.3">COM</text>
<text x="262" y="166.3">COM</text>
<text x="21.8" y="169.4">C4</text>
<text x="21.8" y="171.6">0.1uF</text>
<text x="34.5" y="169.4">C5</text>
<text x="34.5" y="171.6">0.1uF</text>
<text x="47.2" y="169.4">C6</text>
<text x="47.2" y="171.6">0.1uF</text>
<text x="59.9" y="169.4">C7</text>
<text x="59.9" y="171.6">0.1uF</text>
<text x="255.7" y="168.9">COM</text>
<text x="18.2" y="180.3">COM</text>
<text x="30.9" y="180.3">COM</text>
<text x="43.6" y="180.3">COM</text>
<text x="56.3" y="180.3">COM</text>
</g>
<g font-size="1.3" fill="#848400">
<text x="238.9" y="21.3">EXC+</text>
<text x="194.4" y="32.7">LC_G</text>
<text x="153.1" y="39.1">EXC-</text>
<text x="227.5" y="39.1">REFP</text>
<text x="169.9" y="54.4" transform="rotate(-90 169.9 54.4)">PRT_EN</text>
<text x="152.5" y="64.5">EXC_P</text>
<text x="169.9" y="78.4" transform="rotate(-90 169.9 78.4)">TX_EN</text>
<text x="153.1" y="92.4">EXC-</text>
<text x="188.1" y="92.4">SIG+</text>
<text x="169.9" y="107.6" transform="rotate(-90 169.9 107.6)">CAL_EN</text>
<text x="189.4" y="117.8">LC_G</text>
<text x="247.8" y="117.8">S8_G</text>
<text x="51.8" y="125.6" transform="rotate(-90 51.8 125.6)">COM</text>
<text x="169.9" y="131.9" transform="rotate(-90 169.9 131.9)">LC_EN</text>
<text x="228.3" y="132" transform="rotate(-90 228.3 132)">S8_EN</text>
<text x="26.4" y="141.2" transform="rotate(-90 26.4 141.2)">+5V_CH</text>
<text x="39.1" y="141.2" transform="rotate(-90 39.1 141.2)">-5V_CH</text>
<text x="189.4" y="143.2">TX_G</text>
<text x="247.8" y="143.2">S9_G</text>
<text x="169.9" y="157.2" transform="rotate(-90 169.9 157.2)">TX_EN</text>
<text x="228.3" y="157.4" transform="rotate(-90 228.3 157.4)">S9_EN</text>
</g>
<g font-size="1.3" fill="#0000c2">
<text x="25.4" y="31.9">SWITCH ENABLES: GPIO0..GPIO5 OF THE CONVERTER, ACTIVE HIGH.</text>
<text x="25.4" y="34">LC: S1, S3, S5 (LOAD CELL)</text>
<text x="55.4" y="34">PRT: S6 (PIEZORESISTIVE)</text>
<text x="25.4" y="36">TX: S2, S4, S7 (TRANSMITTER)</text>
<text x="25.4" y="38.1">S8: 4-20 mA SHUNT</text>
<text x="25.4" y="40.1">THE TMUX6212'S OWN 4M PULL-DOWNS: AN UNDRIVEN LINE READS OFF.</text>
<text x="48.4" y="38.1">S9: VOLTAGE DIVIDER</text>
<text x="57.4" y="36">CAL: S10 (SHUNT CALIBRATION)</text>
<text x="25.4" y="42.2">NO HARDWARE INTERLOCK: THE FPGA WRITES ONLY THE</text>
<text x="25.4" y="44.2">COMBINATIONS OF THE CONFIGURATION TABLE (GW-2)</text>
<text x="190.5" y="49.7">REFP: S5 FROM EXC+ THROUGH 10k (LOAD CELL),</text>
<text x="190.5" y="51.8">S6 FROM EXC- (PIEZORESISTIVE),</text>
<text x="190.5" y="53.8">S7 FROM THE BUS (TRANSMITTERS)</text>
<text x="25.4" y="65">GATE AND LED DRIVE: A CLOSED SWITCH TAKES ITS LINE TO +5 V.</text>
<text x="25.4" y="67">LC_G AND TX_G PULL TO -5 V, AND ALSO LIGHT THE LEDS OF</text>
<text x="25.4" y="69">S1'S AND S2'S PHOTORELAYS (EXCITATION). S8_G IS PULLED</text>
<text x="25.4" y="71.1">DOWN AT ITS GATE; S9_G LIGHTS S9'S LED THROUGH 680R</text>
<text x="25.4" y="73.1">TO COM (FRONT END)</text>
<text x="190.5" y="98">S10: SHUNT CALIBRATION, RCAL ACROSS</text>
<text x="190.5" y="100">THE SIG+ TO EXC- ARM; 87.6k</text>
<text x="190.5" y="102.1">SIMULATES ABOUT 1 mV/V ON A 350R CELL</text>
<text x="15.6" y="158.7">SWITCHES</text>
</g>
<g font-size=".9" fill="#840000">
<text x="237.4" y="75.9">VDD</text>
<text x="262.8" y="75.9">VDD</text>
<text x="234" y="78.1">NC</text>
<text x="237.3" y="78.1">GND</text>
<text x="241.3" y="78.1">VSS</text>
<text x="259.4" y="78.1">NC</text>
<text x="262.7" y="78.1">GND</text>
<text x="266.7" y="78.1">VSS</text>
</g>
</svg>
